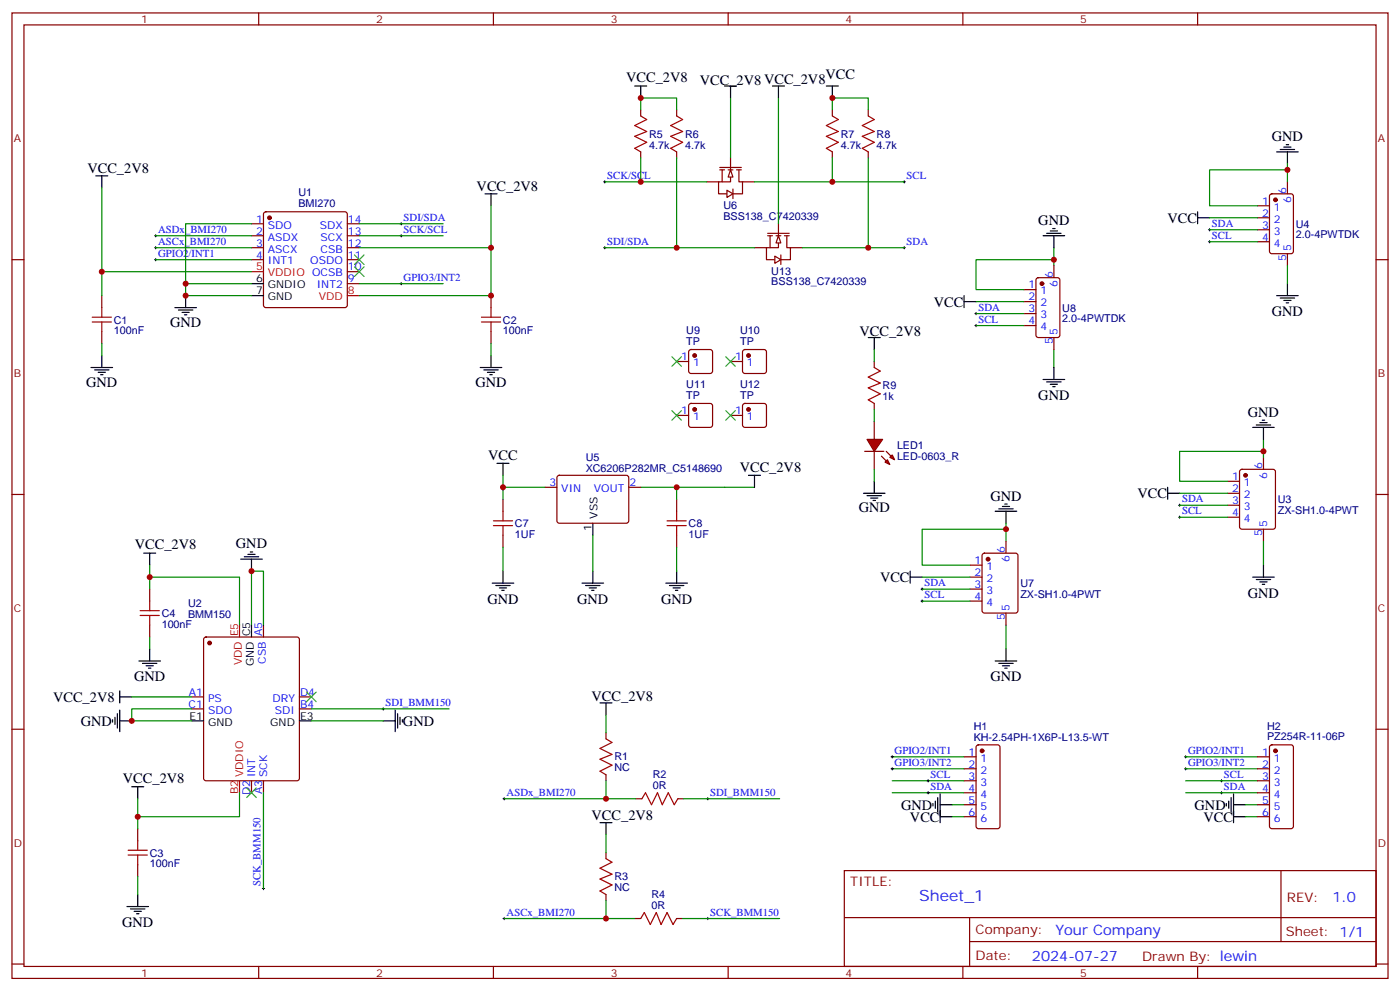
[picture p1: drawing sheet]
<svg xmlns="http://www.w3.org/2000/svg" width="412mm" height="292mm" viewBox="0 0 412 292" stroke-linecap="round" stroke-linejoin="round" font-family="sans-serif">
<g fill="none" stroke="#870000" stroke-width=".35">
<path d="M3.5 3.8h405.4v284.3h-405.4zM7.1 7.3h398.2v277.3h-398.2zM76.2 3.8v3.5M145.3 3.8v3.5M214.5 3.8v3.5M283.6 3.8v3.5M352.8 3.8v3.5M208.1 53.6h3.6M212 50h1.4M212 49.3h6.4M212.7 50v3.6M214.5 50h1.4"/>
<path d="M215.2 46.5v7.1h-3.5v3.5h2.4M215.9 55.7v2.8M217 50h1.4M217.7 50v3.6h1v3.5h-2.8M218.7 53.6h3.5M374.2 57.3l.4-.2h5.7l.6 .4 .1 16.5-.5 .7h-5.9l-.6-.4-.1-16.5zM379.2 53.6v3.5M3.5 76.5h3.6M74.1 76.5h3.5M74.1 65.9h3.5M74.1 69.4h3.5M74.1 73h3.5"/>
<path d="M77.8 62.6l.5-.2h23.3l.5 .2 .2 .5v26.8l-.2 .5-.5 .2h-23.3l-.5-.2-.2-.5v-26.8zM102.3 76.5h3.5M102.3 65.9h3.5M102.3 69.4h3.5M102.3 73h3.5M310.4 78.2v3.6M370.4 60.6h3.5M370.4 64.1h3.5M370.4 67.7h3.5M370.4 71.2h3.5M379.2 74.7v3.5M405.3 76.5h3.6"/>
<path d="M30 87.1v3.5M30 97.6v3.6M102.3 83.5h3.5M102.3 80h3.5M144.6 87.1v3.5M144.6 97.6v3.6M301.6 85.3h3.6M301.6 88.8h3.6M301.6 92.4h3.6M301.6 95.9h3.6M305.4 82l.5-.2h5.6l.7 .4v16.5l-.5 .7h-5.8l-.7-.4v-16.5zM310.4 99.4v3.5"/>
<path d="M199.3 106.5h3.5M203.1 103.1l.5-.2h5.6l.5 .2 .2 .5v5.7l-.2 .5-.5 .2h-5.6l-.5-.2-.3-.5v-5.7zM203.1 119l.5-.2h5.6l.5 .2 .2 .5v5.7l-.2 .5-.5 .2h-5.6l-.5-.3-.3-.4v-5.7zM215.2 106.5h3.5M219 103.1l.4-.2h5.7l.5 .2 .2 .5v5.7l-.3 .5-.4 .2h-5.7l-.5-.2-.2-.5v-5.7zM219 119l.4-.2h5.7l.5 .2 .2 .5v5.7l-.3 .5-.4 .2h-5.7l-.5-.3-.2-.4v-5.7zM199.3 122.3h3.5M215.2 122.3h3.5M365.4 138.4l.4-.2h9.2l.7 .4v16.6l-.5 .6-9.4 .1-.6-.5-.1-16.5zM372.2 134.7v3.5M3.5 145.6h3.6M148.2 147v3.6"/>
<path d="M148.2 157.6v3.5M160.5 143.5h3.5M164.3 140.2l.4-.2h20.1l.4 .7-.1 13-.6 .4-20-.1-.5-.6v-12.7zM185.2 143.5h3.5M199.3 147v3.6M199.3 157.6v3.5M296.3 159.4v3.5M361.6 152.3h3.5M361.6 148.8h3.5M361.6 145.3h3.5M361.6 141.7h3.5M372.2 155.9v3.5"/>
<path d="M405.3 145.6h3.6M44.1 173.5v3.5M285.8 177h3.5M285.8 173.5h3.5M285.8 170h3.5M285.8 166.4h3.5M289.5 163.1l.5-.2h9.2l.6 .4 .1 16.5-.5 .7-9.4 .1-.7-.5v-16.5zM44.1 184.1v3.5M60.2 187.8l.5-.2h26.8l.6 .4 .1 41.2-.5 .7h-27l-.7-.4v-41.2zM77.6 184.1v3.5M296.3 180.6v3.5M3.5 214.8h3.6"/>
<path d="M56.4 205.2h3.6M56.4 208.8h3.6M88.2 205.2h3.5M88.2 208.8h3.5M178.5 215.8v1.8M287.7 219.6l.5-.2h5.7l.6 .4 .1 23.5-.5 .7-5.9 .1-.6-.5-.1-23.5zM374.2 219.6l.4-.2h5.7l.6 .4 .1 23.5-.5 .7-5.9 .1-.6-.5-.1-23.5zM405.3 214.8h3.6M74.1 229.9v3.6M77.6 229.9v3.6M178.5 228.2v1.7M187.3 235.2h1.8"/>
<path d="M199.7 235.2h1.7M284 222.9h3.5M284 226.4h3.5M284 229.9h3.5M284 233.5h3.5M284 237h3.5M370.4 222.9h3.5M370.4 226.4h3.5M370.4 229.9h3.5M370.4 233.5h3.5M370.4 237h3.5M40.6 244.1v3.5"/>
<path d="M40.6 254.6v3.6M178.5 251.1v1.8M248.7 256.4h156.6v28.2h-156.6zM284 240.5h3.5M370.4 240.5h3.5M377.3 256.4v20.9M178.5 263.5v1.7M187 270.5h1.7M199.3 270.5h1.8M248.7 270.2h156.5M285.6 277.3h119.6M285.6 270.2v14.2"/>
<path d="M3.5 283.9h3.6M76.2 284.6v3.5M145.3 284.6v3.5M214.5 284.6v3.5M283.6 284.6v3.5M352.8 284.6v3.5M405.3 283.9h3.6"/>
</g>
<g fill="#870000" stroke="#870000" stroke-width=".35">
<circle cx="79.4" cy="64.1" r=".53"/>
<circle cx="61.7" cy="189.4" r=".53"/>
<circle cx="375.7" cy="58.8" r=".53"/>
<circle cx="366.9" cy="140" r=".53"/>
<circle cx="291" cy="164.7" r=".53"/>
<circle cx="306.9" cy="83.5" r=".53"/>
<circle cx="204.6" cy="104.7" r=".53"/>
<circle cx="220.5" cy="104.7" r=".53"/>
<circle cx="204.6" cy="120.6" r=".53"/>
<circle cx="220.5" cy="120.6" r=".53"/>
<circle cx="375.7" cy="221.1" r=".53"/>
<circle cx="289.3" cy="221.1" r=".53"/>
</g>
<path d="M74.1 80h3.5M102.3 87.1h3.5M70.6 184.1v3.5M70.6 229.9v3.6" fill="none" stroke="#f00" stroke-width=".35"/>
<g fill="none" stroke="#000" stroke-width=".35">
<path d="M187 25.3h3.5M188.7 25.3v3.6M243.4 25.3h3.5M245.2 25.3v3.6M28.2 51.8h3.5M30 51.8v3.5M142.9 57.1h3.5M144.6 57.1v3.5M376.1 44.7h6.3M377.1 44h4.3M378.2 43.3h2.1M378.9 42.6h.7"/>
<path d="M379.2 44.7v3.6M307.3 69.4h6.3M308.3 68.7h4.3M309.4 68h2.1M310.1 67.3h.7M310.4 69.4v3.6M352.8 64.1h3.5M352.8 62.4v3.5M51.5 90.6h6.4M52.6 91.3h4.2M53.6 92h2.1M54.3 92.7h.7"/>
<path d="M54.7 87.1v3.5M74.1 83.5h3.5M74.1 87.1h3.5M284 88.8h3.5M284 87.1v3.5M376.1 87.1h6.3M377.1 87.8h4.3M378.2 88.5h2.1M378.9 89.2h.7M379.2 83.5v3.6M26.8 108.2h6.4M27.9 108.9h4.2"/>
<path d="M28.9 109.6h2.1M29.6 110.3h.7M30 104.7v3.5M141.5 108.2h6.3M142.5 108.9h4.3M143.6 109.6h2.1M144.3 110.3h.7M144.6 104.7v3.5M307.3 111.8h6.3M308.3 112.5h4.3M309.4 113.2h2.1M310.1 113.9h.7"/>
<path d="M310.4 108.2v3.6M146.4 136.5h3.5M148.2 136.5v3.5M220.5 140h3.5M222.2 140v3.5M369 125.9h6.4M370.1 125.2h4.2M371.1 124.5h2.1M371.8 123.8h.7M372.2 125.9v3.5M174.6 154.1v3.5M293.2 150.6h6.3"/>
<path d="M294.2 149.9h4.2M295.3 149.2h2.1M296 148.4h.7M296.3 150.6v3.5M344 145.3h3.5M344 143.5v3.5M42.3 162.9h3.6M44.1 162.9v3.5M70.9 164.7h6.4M72 164h4.2M73 163.3h2.1M73.7 162.6h.7"/>
<path d="M74.1 164.7v3.5M145 171.7h6.3M146 172.4h4.3M147.1 173.1h2.1M147.8 173.8h.7M148.2 168.2v3.5M171.4 171.7h6.4M172.5 172.4h4.2M173.6 173.1h2.1M174.3 173.8h.7M174.6 168.2v3.5M196.1 171.7h6.4"/>
<path d="M197.2 172.4h4.2M198.3 173.1h2.1M199 173.8h.7M199.3 168.2v3.5M268.1 170h3.5M268.1 168.2v3.5M369 170h6.4M370.1 170.7h4.2M371.1 171.4h2.1M371.8 172.1h.7M372.2 166.4v3.6M40.9 194.7h6.4"/>
<path d="M42 195.4h4.2M43 196.1h2.2M43.7 196.8h.7M44.1 191.1v3.6M74.1 184.1v3.5M293.2 194.7h6.3M294.2 195.4h4.2M295.3 196.1h2.1M296 196.8h.7M296.3 191.1v3.6M33.2 211.9v.8M33.9 211.2v2.2"/>
<path d="M34.6 210.2v4.2M35.3 212.3h3.5M35.3 203.5v3.5M35.3 209.1v6.4M35.3 205.2h3.5M56.4 212.3h3.6M88.2 212.3h3.5M112.9 212.3h3.5M116.4 209.1v6.4M117.1 210.2v4.2M117.8 211.2v2.2M118.5 211.9v.8"/>
<path d="M176.7 207h3.6M178.5 207v3.5M38.8 231.7h3.5M40.6 231.7v3.5M274.8 236.6v.7M275.5 235.9v2.2M276.2 234.9v4.2M276.9 237h3.6M276.9 233.8v8.5M361.2 236.6v.7M361.9 235.9v2.2M362.7 234.9v4.2"/>
<path d="M363.4 233.8v8.5M363.4 237h3.5M176.7 242.3h3.6M178.5 242.3v3.5M276.9 240.5h3.6M363.4 240.5h3.5M37.4 267h6.3M38.5 267.7h4.2M39.5 268.4h2.1M40.2 269.1h.7M40.6 263.5v3.5"/>
</g>
<g fill="none" stroke="#a10000" stroke-width=".35">
<path d="M27.2 94.8h5.6M27.2 93.4h5.6M30 90.6v2.8M30 94.8v2.8M141.8 94.8h5.7M141.8 93.4h5.7M144.6 90.6v2.8M144.6 94.8v2.8M145.3 154.8h5.7M145.3 153.4h5.7M148.2 150.6v2.8M148.2 154.8v2.8"/>
<path d="M196.5 154.8h5.6M196.5 153.4h5.6M199.3 150.6v2.8M199.3 154.8v2.8M41.3 179.8h5.6M44.1 177v2.8M41.3 181.3h5.6M44.1 181.3v2.8M178.5 217.6l1.8 1.1-3.6 1.7 3.6 1.8-3.6 1.4 3.6 1.8-3.6 1.7 1.8 1.1M189.1 235.2l1-1.7 1.8 3.5 1.8-3.5 1.4 3.5 1.7-3.5 1.8 3.5 1.1-1.8M37.7 251.8h5.7M37.7 250.4h5.7"/>
<path d="M40.6 247.6v2.8M40.6 251.8v2.8M178.5 252.9l1.8 1-3.6 1.8 3.6 1.8-3.6 1.4 3.6 1.7-3.6 1.8 1.8 1.1M188.7 270.5l1.1-1.8 1.8 3.6 1.7-3.6 1.4 3.6 1.8-3.6 1.8 3.6 1-1.8"/>
</g>
<g fill="none" stroke="#008700" stroke-width=".35">
<path d="M30 55.3v24.7h44.1M379.2 48.3v5.3M45.9 69.4h28.2M45.9 73h28.2M45.9 76.5h28.2M74.1 65.9h-19.4v17.6M105.8 65.9h24.7M105.8 69.4h24.7M105.8 73h38.8M144.6 60.6v26.5h-38.8M310.4 73v5.2M379.2 78.2v5.3"/>
<path d="M30 80v7.1M74.1 83.5h-19.4v3.6h19.4M105.8 83.5h24.7M30 101.2v3.5M144.6 101.2v3.5M310.4 102.9v5.3M148.2 140v3.5h12.3M372.2 129.4v5.3M148.2 143.5v3.5M174.6 157.6v10.6M188.7 143.5h10.6v3.5M199.3 143.5h22.9"/>
<path d="M296.3 154.1v5.3M372.2 159.4v7M44.1 166.4v3.6h26.5v14.1M44.1 170v3.5M148.2 161.1v7.1M199.3 161.1v7.1M44.1 187.6v3.5M74.1 184.1v-15.9h3.5v15.9M296.3 184.1v7M38.8 205.2h17.6M56.4 208.8h-17.6v3.5h17.6M91.7 212.3h21.2"/>
<path d="M91.7 208.8h40.6M178.5 210.5v5.3M70.6 233.5v7h-30v-5.3M77.6 233.5v28.2M148.5 235.2h38.8M178.5 229.9v5.3M201.4 235.2h28.3M262.8 222.9h21.2M262.8 226.4h21.2M262.8 229.9h21.2M262.8 233.5h21.2M280.5 237h3.5"/>
<path d="M349.2 222.9h21.2M349.2 226.4h21.2M349.2 229.9h21.2M349.2 233.5h21.2M366.9 237h3.5M40.6 240.5v3.6M40.6 258.2v5.3M178.5 245.8v5.3M280.5 240.5h3.5M366.9 240.5h3.5M148.5 270.5h38.5M178.5 265.2v5.3"/>
<path d="M201.1 270.5h28.6"/>
</g>
<g fill="none" stroke="#000" stroke-width=".29">
<path d="M177.8 53.6h.7M178.2 53.2v.7M266 53.6h.7M266.3 53.2v.7M45.5 69.4h.7M45.5 73h.7M45.5 76.5h.7M45.9 69.1v.7M45.9 72.6v.7M45.9 76.1v.7M117.8 69.4h.7M117.8 65.9h.7"/>
<path d="M118.2 65.5v.8M118.2 69.1v.7M177.8 73h.7M178.2 72.6v.7M266 73h.7M266.3 72.6v.7M356 71.2h.7M356 67.7h.7M356.3 67.3v.7M356.3 70.8v.7M117.8 83.5h.7M118.2 83.2v.7"/>
<path d="M287.2 92.4h.7M287.2 95.9h.7M287.5 92v.7M287.5 95.5v.7M347.1 148.8h.7M347.1 152.3h.7M347.5 148.4v.8M347.5 152v.7M271.3 177h.7M271.3 173.5h.7M271.6 173.1v.7M271.6 176.7v.7"/>
<path d="M112.5 208.8h.7M112.9 208.4v.7M148.2 235.2h.7M148.5 234.9v.7M208.1 235.2h.7M208.5 234.9v.7M262.5 222.9h.7M262.5 226.4h.7M262.8 222.5v.7M262.8 226.1v.7M273 233.5h.8M273 229.9h.8"/>
<path d="M273.4 229.6v.7M273.4 233.1v.7M348.9 222.9h.7M348.9 226.4h.7M349.2 222.5v.7M349.2 226.1v.7M359.5 233.5h.7M359.5 229.9h.7M359.8 229.6v.7M359.8 233.1v.7M77.3 261.7h.7M77.6 261.3v.7"/>
<path d="M148.2 270.5h.7M148.5 270.2v.7M208.1 270.5h.7M208.5 270.2v.7"/>
</g>
<g fill="none" stroke="#3c3" stroke-width=".35">
<path d="M104.4 75.1l2.8 2.8M104.4 78.6l2.8 2.8M107.2 75.1l-2.8 2.8M107.2 78.6l-2.8 2.8M197.9 105.1l2.8 2.8M200.7 105.1l-2.8 2.8M213.8 105.1l2.8 2.8M216.6 105.1l-2.8 2.8M197.9 120.9l2.8 2.9M200.7 120.9l-2.8 2.9M213.8 120.9l2.8 2.9M216.6 120.9l-2.8 2.9"/>
<path d="M90.3 203.8l2.8 2.9M93.1 203.8l-2.8 2.9M72.7 232.1l2.8 2.8M75.5 232.1l-2.8 2.8"/>
</g>
<g fill="#fff" stroke="#870000" stroke-width=".35">
<path d="M214.1 56l1.8 1.1-1.8 1z"/>
<path d="M215.2 50l.7 2.1h-1.4z"/>
</g>
<path d="M222.2 73h3.6M226.1 69.4h1.4M226.1 68.7h6.4M226.8 69.4v3.6M228.6 69.4h1.4M229.3 65.9v7.1h-3.5v3.5h2.4M230 75.1v2.8M231.1 69.4h1.4M231.8 69.4v3.6h1v3.5h-2.8M232.8 73h3.6" fill="none" stroke="#870000" stroke-width=".35"/>
<g fill="#fff" stroke="#870000" stroke-width=".35">
<path d="M228.2 75.4l1.8 1.1-1.8 1z"/>
<path d="M229.3 69.4l.7 2.1h-1.4z"/>
</g>
<path d="M188.7 34.1l1.8 1.1-3.5 1.8 3.5 1.7-3.5 1.4 3.5 1.8-3.5 1.8 1.7 1M199.3 34.1l1.8 1.1-3.5 1.8 3.5 1.7-3.5 1.4 3.5 1.8-3.5 1.8 1.7 1M245.2 34.1l1.7 1.1-3.5 1.8 3.5 1.7-3.5 1.4 3.5 1.8-3.5 1.8 1.8 1M255.8 34.1l1.7 1.1-3.5 1.8 3.5 1.7-3.5 1.4 3.5 1.8-3.5 1.8 1.8 1" fill="none" stroke="#a10000" stroke-width=".35"/>
<path d="M188.7 32.4v1.7M199.3 32.4v1.7M245.2 32.4v1.7M255.8 32.4v1.7M188.7 44.7v1.8M199.3 44.7v1.8M245.2 44.7v1.8M255.8 44.7v1.8" fill="none" stroke="#870000" stroke-width=".35"/>
<path d="M188.7 32.4v-3.5h10.6v3.5M215.2 28.9v17.6M229.3 28.9v37M245.2 32.4v-3.5h10.6v3.5M178.2 53.6h29.9M188.7 46.5v7.1M199.3 46.5v26.5M245.2 46.5v7.1h-23M245.2 53.6h21.1M255.8 46.5v26.5h-19.4M178.2 73h44M255.8 73h10.5" fill="none" stroke="#008700" stroke-width=".35"/>
<path d="M213.4 25.3h3.6M215.2 25.3v3.6M227.5 25.3h3.6M229.3 25.3v3.6" fill="none" stroke="#000" stroke-width=".35"/>
<g fill="#f00" stroke="#870000" stroke-width=".35">
<path d="M255.4 129.4h4.6l-2.5 3.5z"/>
<path d="M254.7 132.9h5.6z"/>
</g>
<g fill="#870000" stroke="#870000" stroke-width=".35">
<path d="M261.1 132.9l1.4 1.4z"/>
<path d="M259.6 134.3l1.5 1.4z"/>
</g>
<g fill="#f00" stroke="#870000" stroke-width=".35">
<path d="M262.1 134.7l.7-.7 .7 1.4z"/>
<path d="M260.7 136.1l.7-.7 .7 1.4z"/>
</g>
<path d="M257.5 106.5v1.7M257.5 118.8v1.8M257.5 124.1v5.3M257.5 132.9v5.3" fill="none" stroke="#870000" stroke-width=".35"/>
<path d="M257.5 108.2l1.8 1.1-3.5 1.8 3.5 1.7-3.5 1.4 3.5 1.8-3.5 1.8 1.7 1" fill="none" stroke="#a10000" stroke-width=".35"/>
<path d="M255.8 99.4h3.5M257.5 99.4v3.5M254.4 145.3h6.3M255.4 146h4.2M256.5 146.7h2.1M257.2 147.4h.7M257.5 141.7v3.6" fill="none" stroke="#000" stroke-width=".35"/>
<g fill="none" stroke="#008700" stroke-width=".35">
<path d="M379.2 50h-22.9v10.6h14.1M310.4 76.5h-22.9v8.8h14.1M356.3 64.1h14.1M356.3 67.7h14.1M356.3 71.2h14.1M287.5 88.8h14.1M287.5 92.4h14.1M287.5 95.9h14.1M257.5 102.9v3.6M257.5 120.6v3.5M257.5 138.2v3.5M372.2 132.9h-24.7v8.8h14.1"/>
<path d="M296.3 155.9h-24.7v10.5h14.2M347.5 145.3h14.1M347.5 148.8h14.1M347.5 152.3h14.1M271.6 173.5h14.2M271.6 177h14.2M271.6 170h14.2"/>
</g>
<g fill="#c00">
<circle cx="54.7" cy="87.1" r=".88"/>
<circle cx="144.6" cy="87.1" r=".88"/>
<circle cx="30" cy="80" r=".88"/>
<circle cx="178.5" cy="235.2" r=".88"/>
<circle cx="38.8" cy="212.3" r=".88"/>
<circle cx="74.1" cy="168.2" r=".88"/>
<circle cx="40.6" cy="240.5" r=".88"/>
<circle cx="44.1" cy="170" r=".88"/>
<circle cx="148.2" cy="143.5" r=".88"/>
<circle cx="199.3" cy="143.5" r=".88"/>
<circle cx="178.5" cy="270.5" r=".88"/>
<circle cx="54.7" cy="83.5" r=".88"/>
<circle cx="144.6" cy="73" r=".88"/>
<circle cx="188.7" cy="28.9" r=".88"/>
<circle cx="188.7" cy="53.6" r=".88"/>
<circle cx="199.3" cy="73" r=".88"/>
<circle cx="245.2" cy="28.9" r=".88"/>
<circle cx="245.2" cy="53.6" r=".88"/>
<circle cx="255.8" cy="73" r=".88"/>
<circle cx="310.4" cy="76.5" r=".88"/>
<circle cx="379.2" cy="50" r=".88"/>
<circle cx="296.3" cy="155.9" r=".88"/>
<circle cx="372.2" cy="132.9" r=".88"/>
</g>
<text font-size="4.6" fill="#00f" x="270.8" y="265.4">Sheet_1</text>
<g font-size="4.2">
<text x="243.2" y="23.2">VCC</text>
<text x="184.5" y="24.3">VCC_2V8</text>
<text x="206.1" y="25">VCC_2V8 VCC_2V8</text>
<text x="374.6" y="41.6">GND</text>
<text x="25.8" y="51.1">VCC_2V8</text>
<text x="140.4" y="56.4">VCC_2V8</text>
<text x="343.9" y="65.6">VCC</text>
<text x="305.9" y="66.3">GND</text>
<text x="275.1" y="90.3">VCC</text>
<text x="374.6" y="93.1">GND</text>
<text x="50.1" y="96.2">GND</text>
<text x="253.2" y="99">VCC_2V8</text>
<text x="25.4" y="113.9">GND</text>
<text x="140.1" y="113.9">GND</text>
<text x="305.9" y="117.8">GND</text>
<text x="367.6" y="122.7">GND</text>
<text x="143.8" y="135.3">VCC</text>
<text x="217.9" y="138.9">VCC_2V8</text>
<text x="291.7" y="147.4">GND</text>
<text x="335.1" y="146.7">VCC</text>
<text x="252.9" y="150.9">GND</text>
<text x="39.7" y="161.8">VCC_2V8</text>
<text x="69.5" y="161.4">GND</text>
<text x="259.2" y="171.4">VCC</text>
<text x="143.6" y="177.8">GND</text>
<text x="170" y="177.8">GND</text>
<text x="194.7" y="177.8">GND</text>
<text x="367.6" y="176">GND</text>
<text x="39.5" y="200.7">GND</text>
<text x="291.7" y="200.7">GND</text>
<text x="15.6" y="206.7">VCC_2V8</text>
<text x="174.3" y="206.3">VCC_2V8</text>
<text x="23.8" y="213.7">GND</text>
<text x="118.7" y="213.7">GND</text>
<text x="36.2" y="230.6">VCC_2V8</text>
<text x="265.5" y="238.4">GND</text>
<text x="351.9" y="238.4">GND</text>
<text x="174.3" y="241.6">VCC_2V8</text>
<text x="268" y="242">VCC</text>
<text x="354.5" y="242">VCC</text>
<text x="36" y="273">GND</text>
</g>
<g font-size="4.2" fill="#00f">
<text x="392.5" y="265.7">1.0</text>
<text x="310.9" y="275.2">Your Company</text>
<text x="304" y="283">2024-07-27</text>
</g>
<g font-size="3.9" fill="#800">
<text x="250.5" y="261">TITLE:</text>
<text x="379.1" y="265.7">REV:</text>
<text x="287.4" y="275.2">Company:</text>
<text x="378.7" y="275.8">Sheet: 1/1</text>
<text x="287.4" y="282.9">Date:</text>
<text x="336.4" y="282.9">Drawn By: lewin</text>
</g>
<g font-size="3.2" fill="#800">
<text x="41.6" y="6.8">1</text>
<text x="110.8" y="6.8">2</text>
<text x="179.9" y="6.8">3</text>
<text x="249.1" y="6.8">4</text>
<text x="318.2" y="6.8">5</text>
<text x="4.1" y="41.9">A</text>
<text x="405.9" y="41.9">A</text>
<text x="4.1" y="111.1">B</text>
<text x="405.9" y="111.1">B</text>
<text x="4.1" y="180.2">C</text>
<text x="405.9" y="180.2">C</text>
<text x="4.1" y="249.3">D</text>
<text x="405.9" y="249.3">D</text>
<text x="41.6" y="287.6">1</text>
<text x="110.8" y="287.6">2</text>
<text x="179.9" y="287.6">3</text>
<text x="249.1" y="287.6">4</text>
<text x="318.2" y="287.6">5</text>
</g>
<g font-size="3.2" fill="#000080">
<text x="191.2" y="40.6">R5</text>
<text x="201.8" y="40.6">R6</text>
<text x="247.6" y="40.6">R7</text>
<text x="258.2" y="40.6">R8</text>
<text x="191.2" y="43.8">4.7k</text>
<text x="201.8" y="43.8">4.7k</text>
<text x="247.6" y="43.7">4.7k</text>
<text x="258.2" y="43.7">4.7k</text>
<text x="87.9" y="57.7">U1</text>
<text x="87.9" y="61">BMI270</text>
<text x="213.1" y="64.7">BSS138_C7420339</text>
<text x="213.1" y="61.5">U6</text>
<text x="381.7" y="70.1">2.0-4PWTDK</text>
<text x="381.7" y="67.1">U4</text>
<text x="227.2" y="80.9">U13</text>
<text x="227.2" y="84.1">BSS138_C7420339</text>
<text x="33.5" y="95.3">C1</text>
<text x="148.2" y="95.3">C2</text>
<text x="312.9" y="94.8">2.0-4PWTDK</text>
<text x="312.9" y="91.8">U8</text>
<text x="33.5" y="98.5">100nF</text>
<text x="148.2" y="98.5">100nF</text>
<text x="202.2" y="101.6">TP</text>
<text x="202.2" y="98.3">U9</text>
<text x="218" y="101.6">TP</text>
<text x="218" y="98.3">U10</text>
<text x="202.2" y="117.4">TP</text>
<text x="202.2" y="114.2">U11</text>
<text x="218" y="117.4">TP</text>
<text x="218" y="114.2">U12</text>
<text x="260" y="117.9">1k</text>
<text x="260" y="114.7">R9</text>
<text x="172.5" y="135.8">U5</text>
<text x="264.2" y="135.5">LED-0603_R</text>
<text x="264.2" y="132.3">LED1</text>
<text x="172.5" y="138.9">XC6206P282MR_C5148690</text>
<text x="376.4" y="148.2">U3</text>
<text x="151.7" y="155.3">C7</text>
<text x="202.8" y="155.3">C8</text>
<text x="376.4" y="151.3">ZX-SH1.0-4PWT</text>
<text x="151.7" y="158.4">1UF</text>
<text x="202.8" y="158.4">1UF</text>
<text x="300.6" y="172.9">U7</text>
<text x="55.4" y="178.8">U2</text>
<text x="300.6" y="176">ZX-SH1.0-4PWT</text>
<text x="47.6" y="184.9">100nF</text>
<text x="47.6" y="181.7">C4</text>
<text x="55.4" y="182">BMM150</text>
<text x="286.8" y="215">H1</text>
<text x="373.3" y="214.9">H2</text>
<text x="286.8" y="218.2">KH-2.54PH-1X6P-L13.5-WT</text>
<text x="373.3" y="217.9">PZ254R-11-06P</text>
<text x="181" y="227.1">NC</text>
<text x="181" y="223.9">R1</text>
<text x="192.3" y="232.4">0R</text>
<text x="192.3" y="229.2">R2</text>
<text x="44.1" y="255.5">100nF</text>
<text x="44.1" y="252.3">C3</text>
<text x="181" y="262.4">NC</text>
<text x="181" y="259.2">R3</text>
<text x="191.9" y="267.7">0R</text>
<text x="191.9" y="264.5">R4</text>
</g>
<g font-size="3.2" fill="#00f">
<text x="178.9" y="52.7">SCK/SCL</text>
<text x="267.1" y="52.7">SCL</text>
<text x="378.9" y="57.1" transform="rotate(-90 378.9 57.1)">6</text>
<text x="380.3" y="59.8" transform="rotate(-90 380.3 59.8)">6</text>
<text x="75.4" y="65.5">1</text>
<text x="102.5" y="65.5">14</text>
<text x="118.9" y="65">SDI/SDA</text>
<text x="371.8" y="60.3">1</text>
<text x="371.8" y="63.8">2</text>
<text x="375.2" y="62">1</text>
<text x="375.2" y="65.5">2</text>
<text x="46.6" y="68.5">ASDx_BMI270</text>
<text x="75.4" y="69.1">2</text>
<text x="78.9" y="67.3">SDO</text>
<text x="78.9" y="70.8">ASDX</text>
<text x="94.2" y="67.3">SDX</text>
<text x="94.4" y="70.8">SCX</text>
<text x="102.5" y="69.1">13</text>
<text x="118.9" y="68.5">SCK/SCL</text>
<text x="357" y="70.3">SCL</text>
<text x="357" y="66.8">SDA</text>
<text x="371.8" y="67.3">3</text>
<text x="371.8" y="70.8">4</text>
<text x="375.2" y="69.1">3</text>
<text x="46.6" y="72.1">ASCx_BMI270</text>
<text x="46.6" y="75.6">GPIO2/INT1</text>
<text x="75.4" y="72.6">3</text>
<text x="75.4" y="76.1">4</text>
<text x="78.9" y="74.4">ASCX</text>
<text x="78.9" y="77.9">INT1</text>
<text x="91.4" y="77.9">OSDO</text>
<text x="94.4" y="74.4">CSB</text>
<text x="102.5" y="76.1">11</text>
<text x="102.5" y="72.6">12</text>
<text x="178.9" y="72.1">SDI/SDA</text>
<text x="267.1" y="72.1">SDA</text>
<text x="375.2" y="72.6">4</text>
<text x="378.9" y="76.7" transform="rotate(-90 378.9 76.7)">5</text>
<text x="380.3" y="74" transform="rotate(-90 380.3 74)">5</text>
<text x="102.5" y="83.2">9</text>
<text x="102.5" y="79.7">10</text>
<text x="118.9" y="82.7">GPIO3/INT2</text>
<text x="310.1" y="81.8" transform="rotate(-90 310.1 81.8)">6</text>
<text x="93.3" y="84.9">INT2</text>
<text x="303" y="84.9">1</text>
<text x="303" y="88.5">2</text>
<text x="306.5" y="86.7">1</text>
<text x="311.5" y="84.5" transform="rotate(-90 311.5 84.5)">6</text>
<text x="288.2" y="91.5">SDA</text>
<text x="288.2" y="95">SCL</text>
<text x="303" y="92">3</text>
<text x="303" y="95.5">4</text>
<text x="306.5" y="90.2">2</text>
<text x="306.5" y="93.8">3</text>
<text x="306.5" y="97.3">4</text>
<text x="310.1" y="101.4" transform="rotate(-90 310.1 101.4)">5</text>
<text x="311.5" y="98.7" transform="rotate(-90 311.5 98.7)">5</text>
<text x="200.7" y="106.1">1</text>
<text x="204.2" y="107.9">1</text>
<text x="216.5" y="106.1">1</text>
<text x="220" y="107.9">1</text>
<text x="200.7" y="122">1</text>
<text x="204.2" y="123.8">1</text>
<text x="216.5" y="122">1</text>
<text x="220" y="123.8">1</text>
<text x="161.9" y="143.2">3</text>
<text x="185.4" y="143.2">2</text>
<text x="362.9" y="141.4">1</text>
<text x="366.4" y="143.2">1</text>
<text x="371.8" y="138.2" transform="rotate(-90 371.8 138.2)">6</text>
<text x="373.2" y="140.9" transform="rotate(-90 373.2 140.9)">6</text>
<text x="165.3" y="144.9">VIN</text>
<text x="175" y="144.9">VOUT</text>
<text x="348.2" y="147.9">SDA</text>
<text x="362.9" y="148.4">3</text>
<text x="362.9" y="144.9">2</text>
<text x="366.4" y="146.7">2</text>
<text x="348.2" y="151.4">SCL</text>
<text x="362.9" y="152">4</text>
<text x="366.4" y="153.7">4</text>
<text x="366.4" y="150.2">3</text>
<text x="373.2" y="155.2" transform="rotate(-90 373.2 155.2)">5</text>
<text x="371.8" y="157.9" transform="rotate(-90 371.8 157.9)">5</text>
<text x="287.1" y="166.1">1</text>
<text x="290.6" y="167.9">1</text>
<text x="296" y="162.9" transform="rotate(-90 296 162.9)">6</text>
<text x="297.4" y="165.6" transform="rotate(-90 297.4 165.6)">6</text>
<text x="272.3" y="172.6">SDA</text>
<text x="287.1" y="173.1">3</text>
<text x="287.1" y="169.6">2</text>
<text x="290.6" y="171.4">2</text>
<text x="272.3" y="176.1">SCL</text>
<text x="287.1" y="176.7">4</text>
<text x="290.6" y="178.4">4</text>
<text x="290.6" y="174.9">3</text>
<text x="297.4" y="179.8" transform="rotate(-90 297.4 179.8)">5</text>
<text x="296" y="182.6" transform="rotate(-90 296 182.6)">5</text>
<text x="77.3" y="187.4" transform="rotate(-90 77.3 187.4)">A5</text>
<text x="78.3" y="195.5" transform="rotate(-90 78.3 195.5)">CSB</text>
<text x="55.6" y="208.4">C1</text>
<text x="55.6" y="204.9">A1</text>
<text x="61.3" y="206.7">PS</text>
<text x="80.3" y="206.7">DRY</text>
<text x="88.4" y="208.4">B4</text>
<text x="88.4" y="204.9">D4</text>
<text x="113.6" y="207.9">SDI_BMM150</text>
<text x="61.3" y="210.2">SDO</text>
<text x="80.9" y="210.2">SDI</text>
<text x="263.5" y="225.5">GPIO3/INT2</text>
<text x="263.5" y="222">GPIO2/INT1</text>
<text x="285.3" y="222.5">1</text>
<text x="285.3" y="226.1">2</text>
<text x="288.8" y="224.3">1</text>
<text x="288.8" y="227.8">2</text>
<text x="350" y="222">GPIO2/INT1</text>
<text x="350" y="225.5">GPIO3/INT2</text>
<text x="371.8" y="222.5">1</text>
<text x="371.8" y="226.1">2</text>
<text x="375.2" y="224.3">1</text>
<text x="375.2" y="227.8">2</text>
<text x="75.1" y="228.9" transform="rotate(-90 75.1 228.9)">INT</text>
<text x="77.3" y="233.9" transform="rotate(-90 77.3 233.9)">A3</text>
<text x="78.7" y="228.9" transform="rotate(-90 78.7 228.9)">SCK</text>
<text x="274.1" y="229.1">SCL</text>
<text x="274.1" y="232.6">SDA</text>
<text x="285.3" y="229.6">3</text>
<text x="285.3" y="233.1">4</text>
<text x="288.8" y="231.4">3</text>
<text x="360.5" y="232.6">SDA</text>
<text x="360.5" y="229.1">SCL</text>
<text x="371.8" y="229.6">3</text>
<text x="371.8" y="233.1">4</text>
<text x="375.2" y="231.4">3</text>
<text x="73.7" y="234.2" transform="rotate(-90 73.7 234.2)">D2</text>
<text x="149.2" y="234.4">ASDx_BMI270</text>
<text x="209.2" y="234.4">SDI_BMM150</text>
<text x="285.3" y="236.6">5</text>
<text x="288.8" y="234.9">4</text>
<text x="288.8" y="238.4">5</text>
<text x="371.8" y="236.6">5</text>
<text x="375.2" y="234.9">4</text>
<text x="375.2" y="238.4">5</text>
<text x="285.3" y="240.2">6</text>
<text x="288.8" y="241.9">6</text>
<text x="371.8" y="240.2">6</text>
<text x="375.2" y="241.9">6</text>
<text x="76.7" y="261" transform="rotate(-90 76.7 261)">SCK_BMM150</text>
<text x="149.2" y="269.6">ASCx_BMI270</text>
<text x="209.2" y="269.6">SCK_BMM150</text>
</g>
<g font-size="3.2" fill="#f00">
<text x="75.4" y="79.7">5</text>
<text x="78.9" y="81.4">VDDIO OCSB</text>
<text x="93.9" y="88.5">VDD</text>
<text x="102.5" y="86.7">8</text>
<text x="70.2" y="187.4" transform="rotate(-90 70.2 187.4)">E5</text>
<text x="71.3" y="196" transform="rotate(-90 71.3 196)">VDD</text>
<text x="70.2" y="234" transform="rotate(-90 70.2 234)">B2</text>
<text x="71.6" y="228.9" transform="rotate(-90 71.6 228.9)">VDDIO</text>
</g>
<g font-size="3.2">
<text x="75.4" y="83.2">6</text>
<text x="75.4" y="86.7">7</text>
<text x="78.9" y="84.9">GNDIO</text>
<text x="78.9" y="88.5">GND</text>
<text x="176" y="152.8" transform="rotate(-90 176 152.8)">VSS</text>
<text x="174.3" y="156.3" transform="rotate(-90 174.3 156.3)">1</text>
<text x="73.7" y="187.4" transform="rotate(-90 73.7 187.4)">C5</text>
<text x="74.8" y="196.2" transform="rotate(-90 74.8 196.2)">GND</text>
<text x="55.8" y="211.9">E1</text>
<text x="61.3" y="213.7">GND</text>
<text x="79.6" y="213.7">GND</text>
<text x="88.4" y="211.9">E3</text>
</g>
</svg>
